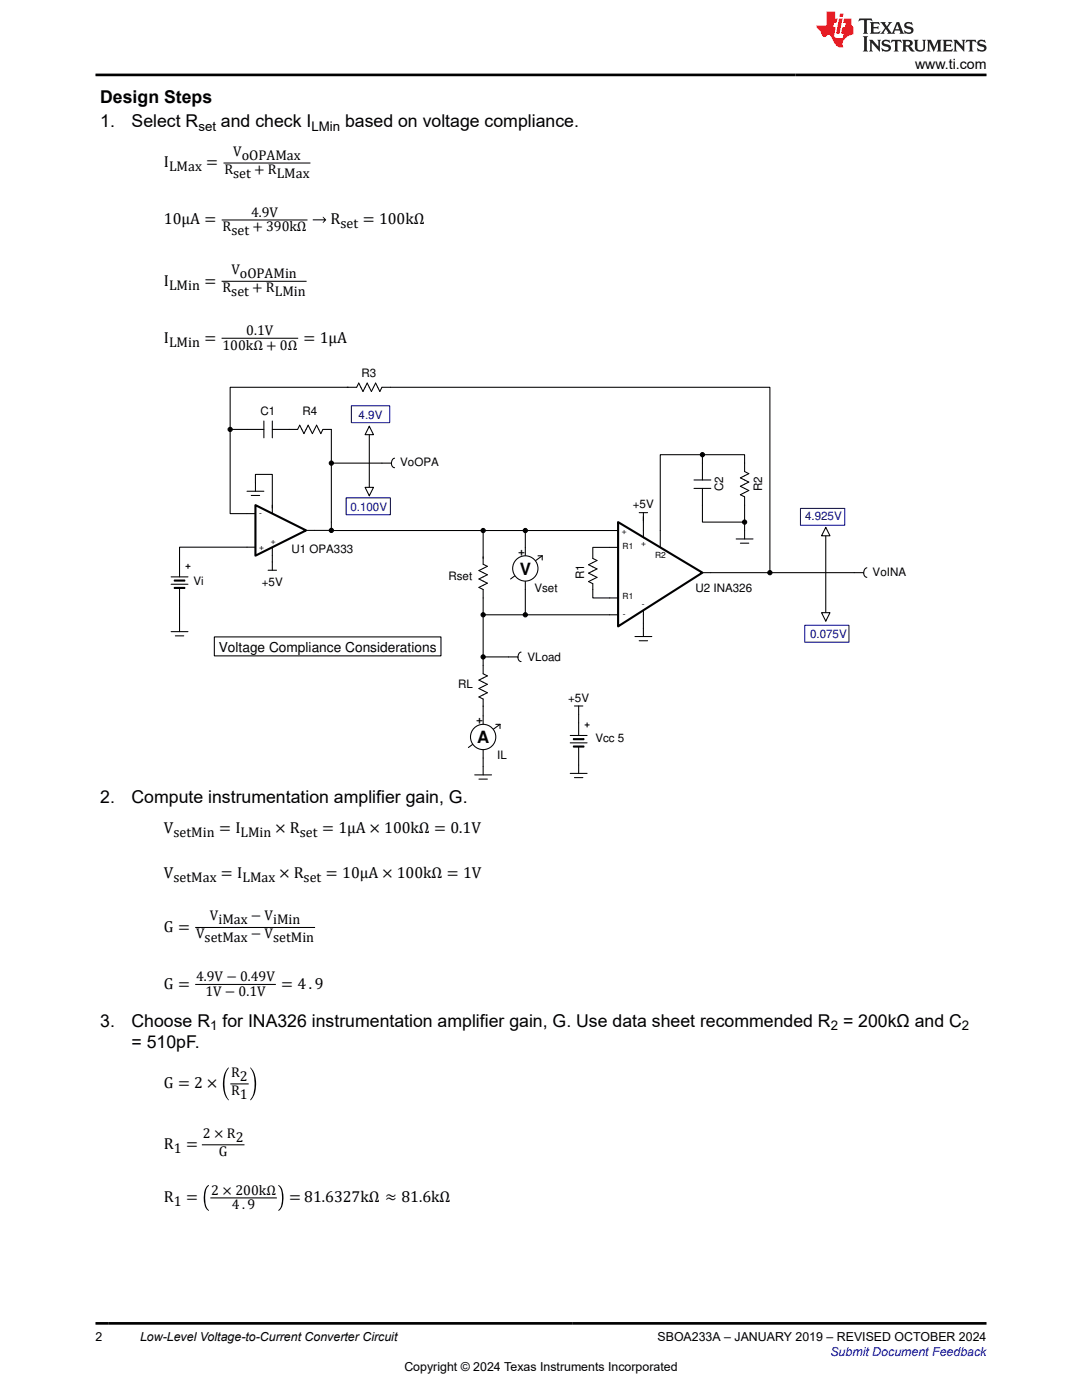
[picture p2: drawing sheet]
<svg xmlns="http://www.w3.org/2000/svg" width="216mm" height="279mm" viewBox="0 0 216 279" stroke-linecap="round" stroke-linejoin="round" font-family="sans-serif">
<g fill="none" stroke="#000" stroke-width=".21">
<path d="M44.6 32.5h17.3M44.2 56.1h17M44.2 43.9h17.2M44.2 67.5h15.3M49.3 98h3.4M50.1 98.9h1.7M51 96.4v1.6M53.5 113.8h1.7M54.3 112.1v1.7M127.5 102.3h1.7M128.4 102.3v1.7M146.9 107.6h3.4"/>
<path d="M147.7 108.4h1.7M148.6 105.9v1.7M34.1 126.1h3.4M35 126.9h1.7M35.8 124.4v1.7M126.7 127h3.4M127.5 127.9h1.7M128.4 125.4v1.6M94.7 154.6h3.4M95.6 155.5h1.6M96.4 153v1.6M113.8 154.3h3.3"/>
<path d="M113.8 146.8h3.3M114.6 155.2h1.7M114.6 140.9h1.7M115.5 140.9v1.7M115.5 152.7v1.6M116.7 144.7h.9M117.1 144.3v.8"/>
<circle cx="45.9" cy="85.7" r=".42"/>
<circle cx="66.1" cy="92.4" r=".42"/>
<circle cx="140.2" cy="90.7" r=".42"/>
<circle cx="66.1" cy="105.9" r=".42"/>
<circle cx="96.4" cy="105.9" r=".42"/>
<circle cx="104.8" cy="105.9" r=".42"/>
<circle cx="148.6" cy="104.2" r=".42"/>
<circle cx="153.6" cy="114.3" r=".42"/>
<circle cx="96.4" cy="122.7" r=".42"/>
<circle cx="96.4" cy="131.1" r=".42"/>
<circle cx="104.8" cy="122.7" r=".42"/>
</g>
<path d="M62.4 43.8h2.3l-.3-.5 .1-.1 .6 .7-.6 .6-.1-.1 .3-.4h-2.3z" fill="#000"/>
<g fill="#000">
<circle cx="45.9" cy="85.7" r=".42"/>
<circle cx="66.1" cy="92.4" r=".42"/>
<circle cx="140.2" cy="90.7" r=".42"/>
<circle cx="66.1" cy="105.9" r=".42"/>
<circle cx="96.4" cy="105.9" r=".42"/>
<circle cx="104.8" cy="105.9" r=".42"/>
<circle cx="148.6" cy="104.2" r=".42"/>
<circle cx="153.6" cy="114.3" r=".42"/>
<circle cx="96.4" cy="122.7" r=".42"/>
<circle cx="96.4" cy="131.1" r=".42"/>
<circle cx="104.8" cy="122.7" r=".42"/>
</g>
<path d="M114.4 147.4h2.1v.2h-2.1z" fill-rule="evenodd" fill="#fff"/>
<path d="M113.8 148.3h3.3M114.4 147.4h2.1v.2h-2.1z" fill="none" stroke="#000" stroke-width=".21"/>
<path d="M114.4 148.9h2.1v.2h-2.1z" fill-rule="evenodd" fill="#fff"/>
<g fill="none" stroke="#000" stroke-width=".21">
<path d="M69.3 77.3h1.9l.4-.8 .8 1.6 .9-1.6 .8 1.6 .9-1.6 .8 1.6 .4-.8h1.7M49.3 85.7h3.4M52.7 84v3.4M54.3 85.7h3.4M54.3 84v3.4M96.4 111.1v1.5l.8 .4-1.6 .9 1.6 .8-1.6 .8 1.6 .9-1.6 .8 .8 .5v1.6M104.8 109.2v1.7M104.8 116v1.7M107.3 110.9h.9M108.2 110.9l-6.3 4.6M108.2 110.9v.9M170.5 114.3h1.8"/>
<path d="M173 113.3a1.02 1.02 0 0 0-.7 1 1.02 1.02 0 0 0 .7 .9M114.4 148.9h2.1v.2h-2.1zM115.5 144.3v2.5M115.5 149.1v3.6"/>
</g>
<circle cx="104.8" cy="113.4" r="2.52" fill="#fff"/>
<g fill="none" stroke="#000" stroke-width=".21">
<path d="M96.4 142.9v1.7M96.4 149.6v1.7M98.9 144.6h.9M99.8 144.6l-6.3 4.6M99.8 144.6v.8"/>
<circle cx="104.8" cy="113.4" r="2.52"/>
</g>
<circle cx="96.4" cy="147.1" r="2.52" fill="#fff"/>
<g fill="none" stroke="#000" stroke-width=".21">
<path d="M76.2 92.4h1.9M78.7 91.4a1.02 1.02 0 0 0-.6 1 1.02 1.02 0 0 0 .6 .9M138.5 95.8h3.3M138.5 97.5h3.3M140.2 92.4v3.4M140.2 97.5v3.3M148.6 92.4v1.7l.8 .4-1.7 .9 1.7 .8-1.7 .8 1.7 .9-1.7 .8 .9 .5v1.6M121.7 119.3h1.6M121.7 105.9h1.6M121.7 109.2h1.6M128.4 104.2v1.7M131.7 105.9v3.3"/>
<path d="M140.2 114.3h1.6M121.7 122.7h1.6M128.4 122.7v1.7"/>
<circle cx="96.4" cy="147.1" r="2.52"/>
</g>
<path d="M123.3 104.2l16.9 10.1-16.9 10.7z" fill="#fff"/>
<path d="M123.3 104.2l16.9 10.1-16.9 10.7z" fill="none" stroke="#000" stroke-width=".42"/>
<path d="M57.7 85.7h1.7l.4-.8 .8 1.6 .9-1.6 .8 1.6 .9-1.6 .8 1.6 .4-.8h1.7M49.3 109.2h1.7M49.3 102.5h1.7M54.3 100.8v1.7M54.3 109.2v1.7M61.1 105.9h1.7M118.3 109.4v2l.8 .5-1.7 .8 1.7 .8-1.7 .9 1.7 .8-1.7 .9 .9 .4v1.2M128.4 105.9v1.4M128.4 121.9v.8" fill="none" stroke="#000" stroke-width=".21"/>
<path d="M51 100.8l10.1 5.1-10.1 5z" fill="#fff"/>
<path d="M51 100.8l10.1 5.1-10.1 5z" fill="none" stroke="#000" stroke-width=".42"/>
<path d="M34.1 115.1h3.4M37.1 113h.8M37.5 112.6v.8M96.4 132.8v1.7l.8 .4-1.6 .8 1.6 .9-1.6 .8 1.6 .9-1.6 .8 .8 .4v1.5" fill="none" stroke="#000" stroke-width=".21"/>
<path d="M34.8 115.8h2.1v.2h-2.1z" fill-rule="evenodd" fill="#fff"/>
<path d="M34.1 116.6h3.4M34.8 115.8h2.1v.2h-2.1z" fill="none" stroke="#000" stroke-width=".21"/>
<path d="M34.8 117.2h2.1v.2h-2.1z" fill-rule="evenodd" fill="#fff"/>
<g fill="none" stroke="#000" stroke-width=".21">
<path d="M69.5 77.3h-23.6v8.4M77.9 77.3h75.7v37M45.9 85.7v16.8h3.4M45.9 85.7h3.4M51 96.4v-1.7h3.3v6.7M66.1 85.7v20.2h30.3M66.1 92.4h10.1M140.2 90.7h-8.5v15.2M140.2 90.7h8.4v1.7M140.2 90.7v1.7M34.8 117.2h2.1v.2h-2.1zM35.8 117.4v7"/>
<path d="M49.3 109.2h-13.5v5.9M54.3 110.9v1.3M62.8 105.9h3.3M96.4 105.9v5.5M96.4 119.3v13.5M96.4 105.9h25.3M104.8 105.9v3.3M104.8 117.7v5M118.3 117.7v1.6h3.4M118.3 109.2h3.4M128.4 103.1v1.1M140.2 100.8v3.4h8.4"/>
<path d="M141.8 114.3h28.7M148.6 100.8v5.1M164.8 105.2v18.8M42.8 127.1h45.2v3.8h-45.2zM96.4 131.1h7M96.4 122.7h25.3M104 130.1a1.02 1.02 0 0 0-.7 1 1.02 1.02 0 0 0 .7 .9M128.4 124.4v1M96.4 140.9v2M96.4 151.3v1.7M115.5 142.6v1.7"/>
</g>
<path d="M69.1 99.4h8.8v3.3h-8.8zM70.1 81h7.7v3.3h-7.7zM159.7 101.5h8.9v3.3h-8.9zM160.6 124.8h8.8v3.4h-8.8z" fill="none" stroke="#00007f" stroke-width=".21"/>
<path d="M164.8 105.2l.8 1.7h-1.7z" fill="#fff"/>
<path d="M164.8 105.2l.8 1.7h-1.7z" fill="none" stroke="#000" stroke-width=".21"/>
<path d="M163.9 122.3h1.7l-.8 1.7z" fill="#fff"/>
<path d="M73.7 85.1v13.8M163.9 122.3h1.7l-.8 1.7z" fill="none" stroke="#000" stroke-width=".21"/>
<path d="M73.7 85.1l.8 1.6h-1.7z" fill="#fff"/>
<path d="M73.7 85.1l.8 1.6h-1.7z" fill="none" stroke="#000" stroke-width=".21"/>
<path d="M72.8 97.3h1.7l-.8 1.6z" fill="#fff"/>
<path d="M72.8 97.3h1.7l-.8 1.6zM39 185.1h23.9M39 196.5h16M46 216.3h3.6M40.3 228.5h8.5M42 239.1h13.2" fill="none" stroke="#000" stroke-width=".21"/>
<path d="M45.6 213l.1 .1a6.1 6.1 0 0 0 0 6.4l-.1 .1a5.4 5.4 0 0 1 0-6.6zM50 213a5.4 5.4 0 0 1 0 6.6l-.1-.1a6.1 6.1 0 0 0 0-6.4zM41.3 236.7l.4-.2v.1a4.1 4.1 0 0 0-.5 4.2l.5 .7v.2a3.1 3.1 0 0 1-1-3.2l.2-1.1zM55.6 236.5a3.1 3.1 0 0 1 .9 3.2l-.4 1.5-.5 .5-.1-.2a4.1 4.1 0 0 0 .6-4.1l-.6-.8z" fill="#000"/>
<path d="M171.5 3.7l-.2 .6 .5-.3h.6v.2v2.2l-.2 .3h1l-.2-.3v-2.2v-.2h.5l.6 .3-.2-.6zM173.6 4.4l.2 .4v1.6l-.2 .3h1.9l.1-.5a1.08 1.08 0 0 1-1.3 .1v-.6h.6l.4 .1v-.6l-.4 .2h-.6v-.6l.2-.1a1 1 0 0 1 1 .3l-.1-.6zM175.7 4.4l.9 1.2-1 1.1h.9l-.2-.2 .5-.7 .4 .7-.2 .2h1.6l-.2-.2 .2-.4h.9l.1 .4-.1 .2h.9l-.2-.3-.8-2h-.5l-.9 2.2-.9-1.1 .9-1.1h-.8l.2 .2-.4 .7-.4-.7 .2-.2zM179 4.8l.4 1h-.7zM180.7 4.6a.65 .65 0 0 0-.2 .7 .65 .65 0 0 0 .6 .4l.6 .2 .1 .2a.79 .79 0 0 1-.7 .4 .79 .79 0 0 1-.7-.5l.1 .7 .2-.1a.93 .93 0 0 0 1.1 .1 .93 .93 0 0 0 .4-.9 1.46 1.46 0 0 0-1.2-.6l-.1-.4a1.09 1.09 0 0 1 1.2 .2l-.2-.6-.1 .1-.5-.1zM172.2 7.2l.2 .4v2.3l-.2 .4h1l-.2-.4v-2.3l.2-.4zM173.4 7.9l.2 .4v1.6l-.2 .4h.8l-.3-.4 .1-1.4 1.6 1.8v-2l.2-.4h-.7l.1 .3 .1 1.1-1.2-1.4zM176.2 8.1a.65 .65 0 0 0-.2 .7 .65 .65 0 0 0 .6 .4l.6 .2 .1 .3a.79 .79 0 0 1-.7 .3 .79 .79 0 0 1-.7-.5l.1 .8 .2-.1a.93 .93 0 0 0 1.1 0 .93 .93 0 0 0 .4-.9 1.46 1.46 0 0 0-1.2-.6l-.1-.4a1.09 1.09 0 0 1 1.2 .2l-.1-.6-.2 .1-.5-.1zM177.9 7.9l-.1 .7a.63 .63 0 0 1 .8-.4v1.7l-.3 .4h1l-.2-.4v-1.7a.66 .66 0 0 1 .8 .4l-.1-.7zM180 7.9l.2 .4v1.6l-.2 .4h1l-.2-.2-.1-.8 .5 .1 .1 .1a.79 .79 0 0 0 1.2 .7l-1-1a.61 .61 0 0 0 .6-.6 .61 .61 0 0 0-.5-.6zM180.8 8.3l.1-.1a.47 .47 0 0 1 .5 .1 .47 .47 0 0 1 .1 .5l-.1 .2h-.7zM182.3 7.9l.2 .3a2.27 2.27 0 0 0 .4 1.9 1.04 1.04 0 0 0 1.7-.6v-1.3l.2-.3h-.8l.2 .4v1.2a.6 .6 0 0 1-.6 .5 .6 .6 0 0 1-.6-.5v-1.2l.3-.4zM184.9 7.9l.2 .4v1.6l-.2 .4h.8l-.3-.4v-1.5l.9 1.9 .9-1.9v1.5l-.3 .4h1l-.2-.4v-1.6l.2-.4h-.8l-.7 1.6-.6-1.6zM188.1 7.9l.2 .4v1.6l-.2 .4h1.9l.1-.6a1.09 1.09 0 0 1-1.3 .1v-.6h.6l.4 .2v-.7l-.4 .2h-.6v-.5l.2-.2a1.01 1.01 0 0 1 1 .3l-.1-.6zM190.2 7.9l.3 .4v1.6l-.3 .4h.8l-.2-.4v-1.4l1.6 1.8v-2l.2-.4h-.7l.2 .3v1.1l-1.2-1.4zM192.8 7.9l-.1 .7a.63 .63 0 0 1 .8-.4v1.7l-.3 .4h1l-.2-.4v-1.7a.66 .66 0 0 1 .8 .4l-.1-.7zM195.2 8.1a.65 .65 0 0 0-.2 .7 .65 .65 0 0 0 .6 .4l.6 .2 .2 .3a.79 .79 0 0 1-.7 .3 .79 .79 0 0 1-.7-.5l.1 .8 .2-.1a.93 .93 0 0 0 1 0 .93 .93 0 0 0 .5-.9 1.46 1.46 0 0 0-1.3-.6v-.4a1.09 1.09 0 0 1 1.2 .2l-.2-.6-.2 .1-.5-.1z" fill="#231f20"/>
<path d="M164.9 2.3v2.8h-2l.1 .4 .8 .9a.95 .95 0 0 0 1 .9 .59 .59 0 0 1 .5-.3 .59 .59 0 0 1 .5 .3l.4 .8a1.59 1.59 0 0 0 2.1 1.3 1.61 1.61 0 0 1 1-2.2l1-.4-.1-1.4a1.59 1.59 0 0 1-.3-1.7h-1.5l-.2 .9h.6l-.2 .8h-.5l-.2 1v.3h.4l-.1 .9h-.7a.73 .73 0 0 1-1-.6l.3-1.6h-.5l.1-.8h.5l.2-.9h-.5v-1.4zM167.4 3.7l-.6 3h.7l.6-3zM167.6 2.7l-.1 .7h.7l.1-.7z" fill="#ed1c24"/>
<path d="M19 15h177.8M19 264.1h177.8" fill="none" stroke="#000" stroke-width=".53"/>
<g font-size="3.5">
<text x="20" y="20.6">Design Steps</text>
<text x="20" y="25.4">1.</text>
<text x="26.3" y="25.4">Select R</text>
<text x="44.1" y="25.4">and check I</text>
<text x="68.8" y="25.4">based on voltage compliance.</text>
<text x="20" y="160.2">2.</text>
<text x="26.3" y="160.2">Compute instrumentation amplifier gain, G.</text>
<text x="20" y="204.9">3.</text>
<text x="26.2" y="209.1">= 510pF.</text>
<text x="26.3" y="204.9">Choose R for INA326 instrumentation amplifier gain, G. Use data sheet recommended R = 200kΩ and C</text>
</g>
<g font-size="3.4">
<text x="103.7" y="114.8">V</text>
<text x="95.2" y="148.2">A</text>
</g>
<g font-size="3.2">
<text x="32.7" y="33.4">I</text>
<text x="32.7" y="44.8">10μA =</text>
<text x="66" y="44.8">R</text>
<text x="32.7" y="57">I</text>
<text x="32.7" y="68.4">I</text>
<text x="32.7" y="166.3">V</text>
<text x="32.7" y="175.1">V</text>
<text x="32.7" y="186">G =</text>
<text x="32.7" y="197.3">G =</text>
<text x="56.1" y="197.3">= 4.9</text>
<text x="32.7" y="217.2">G = 2 ×</text>
<text x="32.7" y="229.4">R</text>
<text x="32.7" y="240">R</text>
<text x="57.7" y="240">= 81.6327kΩ ≈ 81.6kΩ</text>
</g>
<g font-size="2.8">
<text x="182.6" y="13.8">www.ti.com</text>
<text x="33.7" y="34.2">LMax = R</text>
<text x="46.5" y="35.5">set</text>
<text x="46.5" y="31.1">V</text>
<text x="48.2" y="31.9">oOPAMax</text>
<text x="50.7" y="34.7">+ R</text>
<text x="55.2" y="35.5">LMax</text>
<text x="44.4" y="46.2">R</text>
<text x="46.2" y="47">set</text>
<text x="50.1" y="43.3">4.9V</text>
<text x="50.4" y="46.2">+ 390kΩ</text>
<text x="67.9" y="45.6">set = 100kΩ</text>
<text x="33.7" y="57.8">LMin = R</text>
<text x="46.1" y="59.1">set</text>
<text x="46.2" y="54.7">V</text>
<text x="47.9" y="55.5">oOPAMin</text>
<text x="50.3" y="58.3">+ R</text>
<text x="54.8" y="59.1">LMin</text>
<text x="33.7" y="69.2">LMin = 100kΩ + 0Ω = 1μA</text>
<text x="49.2" y="66.9">0.1V</text>
<text x="34.6" y="167.1">setMin = ILMin × Rset = 1μA × 100kΩ = 0.1V</text>
<text x="34.6" y="175.9">setMax = ILMax × Rset = 10μA × 100kΩ = 1V</text>
<text x="41.9" y="183.7">V</text>
<text x="43.6" y="184.5">iMax</text>
<text x="50" y="183.7">− V</text>
<text x="54.5" y="184.5">iMin</text>
<text x="39.1" y="187.3">V</text>
<text x="40.8" y="188.1">setMax</text>
<text x="50" y="187.3">− V</text>
<text x="54.5" y="188.1">setMin</text>
<text x="39.1" y="195.8">4.9V − 0.49V</text>
<text x="41" y="198.7">1V − 0.1V</text>
<text x="46.1" y="214.9">R</text>
<text x="47.9" y="215.7">2</text>
<text x="46.1" y="218.5">R</text>
<text x="47.9" y="219.3">1</text>
<text x="40.5" y="227.1">2 × R</text>
<text x="47" y="227.8">2</text>
<text x="34.7" y="230.1">1 =</text>
<text x="43.7" y="230.7">G</text>
<text x="42.2" y="238.4">2 × 200kΩ</text>
<text x="34.7" y="240.7">1 =</text>
<text x="46.3" y="241.3">4.9</text>
</g>
<text font-size="2.7" x="43.7" y="130.1">Voltage Compliance Considerations</text>
<g font-size="2.6">
<text x="39.6" y="26.1">set</text>
<text x="62.1" y="26.1">LMin</text>
<text x="41.9" y="205.6">1</text>
<text x="165.8" y="205.6">2</text>
<text x="191.9" y="205.6">2</text>
</g>
<g font-size="2.5">
<text x="19" y="267.6">2</text>
<text x="27.9" y="267.6">Low-Level Voltage-to-Current Converter Circuit</text>
<text x="131.2" y="267.6">SBOA233A – JANUARY 2019 – REVISED OCTOBER 2024</text>
<text x="80.7" y="273.5">Copyright © 2024 Texas Instruments Incorporated</text>
</g>
<text font-size="2.5" fill="#00f" x="165.7" y="270.6">Submit Document Feedback</text>
<g font-size="2.3">
<text x="72.1" y="75.3">R3</text>
<text x="52" y="82.9">C1</text>
<text x="60.4" y="82.9">R4</text>
<text x="79.9" y="93.1">VoOPA</text>
<text x="126.3" y="101.3">+5V</text>
<text x="144.3" y="98" transform="rotate(-90 144.3 98)">C2</text>
<text x="152.1" y="98" transform="rotate(-90 152.1 98)">R2</text>
<text x="58.2" y="110.5">U1 OPA333</text>
<text x="103.4" y="110.9">+</text>
<text x="38.6" y="116.8">Vi</text>
<text x="52.2" y="116.9">+5V</text>
<text x="89.5" y="115.7">Rset</text>
<text x="106.6" y="118">Vset</text>
<text x="116.5" y="115.6" transform="rotate(-90 116.5 115.6)">R1</text>
<text x="138.8" y="118.2">U2 INA326</text>
<text x="174.1" y="115">VoINA</text>
<text x="105.3" y="131.8">VLoad</text>
<text x="91.4" y="137.4">RL</text>
<text x="113.4" y="140.1">+5V</text>
<text x="95" y="144.5">+</text>
<text x="118.8" y="148">Vcc 5</text>
<text x="99.2" y="151.5">IL</text>
</g>
<g font-size="2.3" fill="#00007f">
<text x="71.6" y="83.7">4.9V</text>
<text x="69.9" y="101.9">0.100V</text>
<text x="160.6" y="103.8">4.925V</text>
<text x="161.6" y="127.4">0.075V</text>
</g>
<g font-size="1.7">
<text x="51.7" y="103">-</text>
<text x="124.1" y="106.5">+</text>
<text x="51.7" y="109.7">+</text>
<text x="54" y="108.6">+</text>
<text x="124.2" y="109.5">R1</text>
<text x="128" y="109">+</text>
<text x="130.7" y="111.5">R2</text>
<text x="124.2" y="119.6">R1</text>
<text x="124.3" y="123.1">-</text>
<text x="128.1" y="121.1">-</text>
</g>
</svg>
